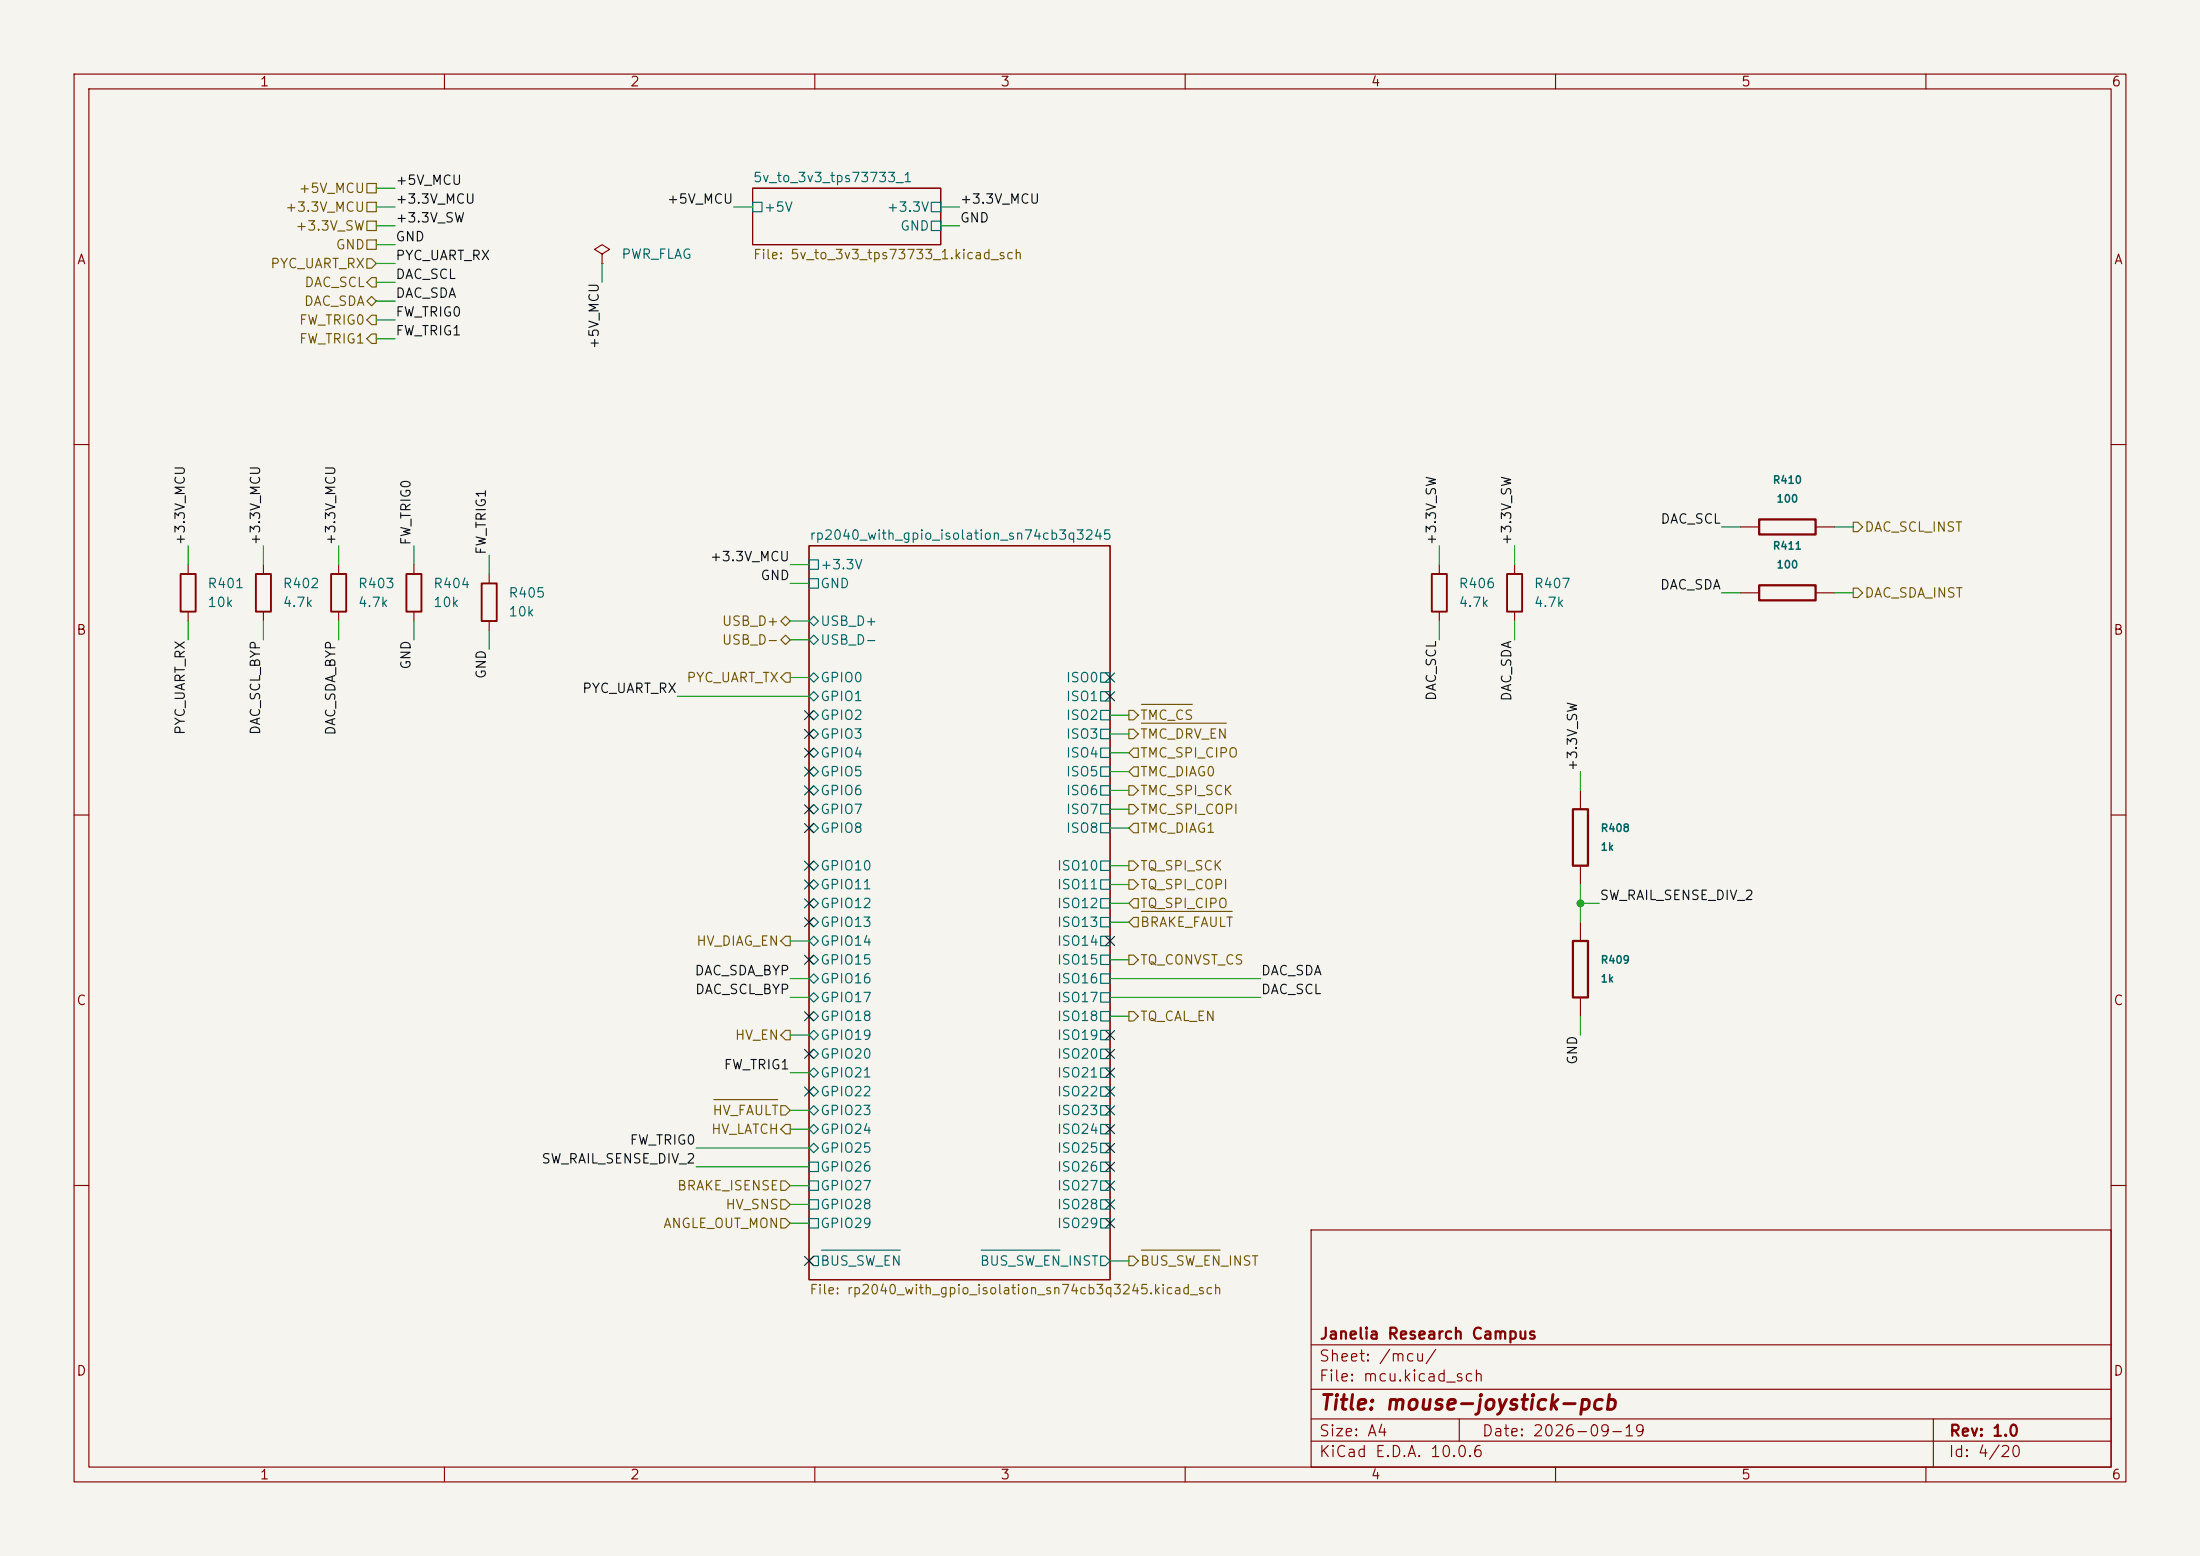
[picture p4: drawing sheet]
<svg xmlns="http://www.w3.org/2000/svg" width="297mm" height="210mm" viewBox="0 0 297 210" stroke-linecap="round" stroke-linejoin="round" font-family="sans-serif">
<path d="M0 0h297v210h-297z" fill="#f5f4ef" stroke="#f5f4ef" stroke-width=".14"/>
<g fill="none" stroke="#840000" stroke-width=".15">
<path d="M10 10h277v190h-277zM12 12h273v186h-273zM60 10v2M110 10v2M160 10v2M210 10v2M260 10v2M81.3 34.3l1-.6-1-.7-1 .7 1 .6v1.3M81.3 35.6h.1M101.6 25.4h25.4v7.6h-25.4zM10 60h2M25.4 76.2v1.3"/>
<path d="M35.6 76.2v1.3M45.7 76.2v1.3M55.9 76.2v1.3M66 77.5v1.2M109.2 73.7h40.7v99h-40.7zM194.3 76.2v1.3M204.5 76.2v1.3M234.9 71.1h2.6M245.1 71.1h2.5M285 60h2M25.4 82.6v1.2M35.6 82.6v1.2"/>
<path d="M45.7 82.6v1.2M55.9 82.6v1.2M66 83.8v1.3M194.3 82.6v1.2M204.5 82.6v1.2M234.9 80h2.6M245.1 80h2.5M10 110h2M213.4 106.7v2.5M213.4 116.8v2.6M285 110h2M213.4 124.5v2.5"/>
<path d="M213.4 134.6v2.6M10 160h2M177 166h108v32h-108zM285 160h2M60 198v2M110 198v2M160 198v2M177 194.5h108M177 191.5h108M177 187.5h108M177 181.5h108M197 191.5v3"/>
<path d="M210 198v2M260 198v2M261 191.5v6.5"/>
</g>
<g fill="none" stroke="#006464" stroke-width=".15">
<path d="M101.6 27.3h1.3v1.3h-1.3zM125.7 27.3h1.3v1.3h-1.3zM125.7 29.8h1.3v1.3h-1.3zM109.2 75.6h1.3v1.2h-1.3zM109.2 78.1h1.3v1.3h-1.3zM109.2 91.4l.7-.6 .6 .6-.6 .7zM109.2 94l.7-.7 .6 .7-.6 .6zM109.2 96.5l.7-.6 .6 .6-.6 .7zM109.2 99.1l.7-.7 .6 .7-.6 .6zM109.2 83.8l.7-.6 .6 .6-.6 .7zM109.2 86.4l.7-.7 .6 .7-.6 .6zM148.6 90.8h1.3v1.3h-1.3z"/>
<path d="M148.6 93.3h1.3v1.3h-1.3zM148.6 95.9h1.3v1.3h-1.3zM148.6 98.4h1.3v1.3h-1.3zM109.2 101.6l.7-.6 .6 .6-.6 .6zM109.2 104.1l.7-.6 .6 .6-.6 .7zM109.2 106.7l.7-.7 .6 .7-.6 .6zM109.2 109.2l.7-.6 .6 .6-.6 .7zM109.2 111.8l.7-.7 .6 .7-.6 .6zM109.2 116.8l.7-.6 .6 .6-.6 .7zM109.2 119.4l.7-.7 .6 .7-.6 .6zM148.6 101h1.3v1.2h-1.3zM148.6 103.5h1.3v1.3h-1.3z"/>
<path d="M148.6 106h1.3v1.3h-1.3zM148.6 108.6h1.3v1.3h-1.3zM148.6 111.1h1.3v1.3h-1.3zM148.6 116.2h1.3v1.3h-1.3zM148.6 118.7h1.3v1.3h-1.3zM109.2 121.9l.7-.6 .6 .6-.6 .7zM109.2 124.5l.7-.7 .6 .7-.6 .6zM109.2 127l.7-.6 .6 .6-.6 .6zM109.2 129.5l.7-.6 .6 .6-.6 .7zM109.2 134.6l.7-.6 .6 .6-.6 .7zM109.2 137.2l.7-.7 .6 .7-.6 .6zM109.2 139.7l.7-.6 .6 .6-.6 .6z"/>
<path d="M109.9 131.4l.6 .7-.6 .6-.7-.6zM148.6 121.3h1.3v1.3h-1.3zM148.6 123.8h1.3v1.3h-1.3zM148.6 126.4h1.3v1.2h-1.3zM148.6 128.9h1.3v1.3h-1.3zM148.6 131.4h1.3v1.3h-1.3zM148.6 134h1.3v1.3h-1.3zM148.6 136.5h1.3v1.3h-1.3zM148.6 139.1h1.3v1.2h-1.3zM109.2 142.2l.7-.6 .6 .6-.6 .7zM109.2 144.8l.7-.7 .6 .7-.6 .6zM109.2 147.3l.7-.6 .6 .6-.6 .7z"/>
<path d="M109.2 149.9l.7-.7 .6 .7-.6 .6zM109.2 152.4l.7-.6 .6 .6-.6 .6zM109.2 154.9l.7-.6 .6 .6-.6 .7zM109.2 156.8h1.3v1.3h-1.3zM109.2 159.4h1.3v1.3h-1.3zM148.6 141.6h1.3v1.3h-1.3zM148.6 144.1h1.3v1.3h-1.3zM148.6 146.7h1.3v1.3h-1.3zM148.6 149.2h1.3v1.3h-1.3zM148.6 151.8h1.3v1.2h-1.3zM148.6 154.3h1.3v1.3h-1.3zM148.6 156.8h1.3v1.3h-1.3z"/>
<path d="M148.6 159.4h1.3v1.3h-1.3zM109.2 161.9h1.3v1.3h-1.3zM109.2 164.5h1.3v1.2h-1.3zM109.9 169.5h.6v1.3h-.6l-.7-.6zM110.9 168.7h10.6M132.5 168.7h10.6M148.6 161.9h1.3v1.3h-1.3zM148.6 164.5h1.3v1.2h-1.3zM148.6 169.5h.6l.7 .7-.7 .6h-.6z"/>
</g>
<path d="M24.4 77.5h2v5.1h-2zM34.5 77.5h2.1v5.1h-2.1zM44.7 77.5h2v5.1h-2zM54.9 77.5h2v5.1h-2zM65 78.7h2.1v5.1h-2.1zM193.3 77.5h2v5.1h-2zM203.5 77.5h2v5.1h-2z" fill="none" stroke="#840000" stroke-width=".25"/>
<path d="M237.5 79h7.6v2h-7.6zM237.5 70.1h7.6v2h-7.6zM212.3 109.2h2.1v7.6h-2.1zM212.3 127h2.1v7.6h-2.1z" fill="none" stroke="#840000" stroke-width=".3"/>
<g fill="none" stroke="#725600" stroke-width=".15">
<path d="M49.5 32.4h1.3v1.3h-1.3zM49.5 34.9h.7l.6 .7-.6 .6h-.7zM49.5 24.8h1.3v1.2h-1.3zM49.5 27.3h1.3v1.3h-1.3zM49.5 29.8h1.3v1.3h-1.3zM50.2 37.5h.6v1.2h-.6l-.7-.6zM49.5 40.6l.7-.6 .6 .6-.6 .7zM50.2 45.1h.6v1.3h-.6l-.7-.7zM50.2 42.5h.6v1.3h-.6l-.7-.6zM250.2 70.5h.6l.7 .6-.7 .7h-.6zM250.2 79.4h.6l.7 .6-.7 .6h-.6zM105.4 83.8l.6-.6 .7 .6-.7 .7z"/>
<path d="M105.4 86.4l.6-.7 .7 .7-.7 .6zM106 90.8h.7v1.3h-.7l-.6-.7zM152.4 98.4h.6l.7 .7-.7 .6h-.6zM152.4 95.9h.6l.7 .6-.7 .7h-.6zM154.1 97.6h11.5M154.1 95.1h6.9M152.4 116.2h.6l.7 .6-.7 .7h-.6zM152.4 118.7h.6l.7 .7-.7 .6h-.6zM152.4 108.6h.6l.7 .6-.7 .7h-.6zM152.4 106h.6l.7 .7-.7 .6h-.6zM153 111.1h.7v1.3h-.7l-.6-.6zM153 101h.7v1.2h-.7l-.6-.6z"/>
<path d="M153 103.5h.7v1.3h-.7l-.6-.7zM106 126.4h.7v1.2h-.7l-.6-.6zM106 139.1h.7v1.2h-.7l-.6-.6zM152.4 136.5h.6l.7 .7-.7 .6h-.6zM152.4 128.9h.6l.7 .6-.7 .7h-.6zM153 121.3h.7v1.3h-.7l-.6-.7zM153 123.8h.7v1.3h-.7l-.6-.6zM154.1 123h12.3M96.4 148.4h8.6M105.4 149.2h.6l.7 .7-.7 .6h-.6zM105.4 159.4h.6l.7 .6-.7 .7h-.6zM106 151.8h.7v1.2h-.7l-.6-.6z"/>
<path d="M105.4 164.5h.6l.7 .6-.7 .6h-.6zM105.4 161.9h.6l.7 .7-.7 .6h-.6zM152.4 169.5h.6l.7 .7-.7 .6h-.6zM154.1 168.7h10.6"/>
</g>
<g fill="none" stroke="#009600" stroke-width=".15">
<path d="M50.8 30.5h2.5M50.8 27.9h2.5M50.8 35.6h2.5M50.8 33h2.5M50.8 25.4h2.5M50.8 38.1h2.5M81.3 35.6v2.5M99.1 27.9h2.5M127 30.5h2.5M127 27.9h2.5M50.8 43.2h2.5M50.8 40.6h2.5"/>
<path d="M50.8 45.7h2.5M25.4 73.7v2.5M35.6 73.7v2.5M45.7 73.7v2.5M55.9 73.7v2.5M66 74.9v2.6M106.7 76.2h2.5M106.7 78.7h2.5M194.3 73.7v2.5M204.5 73.7v2.5M232.4 71.1h2.5M247.6 71.1h2.6"/>
<path d="M25.4 83.8v2.6M35.6 83.8v2.6M45.7 83.8v2.6M55.9 83.8v2.6M66 85.1v2.5M91.4 94h17.8M106.7 83.8h2.5M106.7 86.4h2.5M106.7 91.4h2.5M149.9 96.5h2.5M149.9 99.1h2.5M194.3 83.8v2.6"/>
<path d="M204.5 83.8v2.6M232.4 80h2.5M247.6 80h2.6M149.9 109.2h2.5M149.9 111.8h2.5M149.9 116.8h2.5M149.9 106.7h2.5M149.9 119.4h2.5M149.9 104.1h2.5M149.9 101.6h2.5M213.4 104.1v2.6M213.4 119.4v5.1"/>
<path d="M106.7 139.7h2.5M106.7 134.6h2.5M106.7 132.1h2.5M106.7 127h2.5M149.9 121.9h2.5M149.9 129.5h2.5M149.9 137.2h2.5M149.9 124.5h2.5M149.9 134.6h20.3M149.9 132.1h20.3M213.4 137.2v2.5M213.4 121.9h2.5"/>
<path d="M94 154.9h15.2M94 157.5h15.2M106.7 152.4h2.5M106.7 149.9h2.5M106.7 144.8h2.5M106.7 165.1h2.5M106.7 162.6h2.5M106.7 160h2.5M149.9 170.2h2.5"/>
</g>
<g fill="none" stroke="#000084" stroke-width=".15">
<path d="M108.6 95.9l1.2 1.2M108.6 98.5l1.2 1.2M109.8 95.9l-1.2 1.2M109.8 98.5l-1.2 1.2M149.3 93.4l1.2 1.2M149.3 90.8l1.2 1.2M150.5 93.4l-1.2 1.2M150.5 90.8l-1.2 1.2M108.6 116.2l1.2 1.2M108.6 118.8l1.2 1.2M108.6 106.1l1.2 1.2M108.6 103.5l1.2 1.2"/>
<path d="M108.6 108.6l1.2 1.2M108.6 101l1.2 1.2M108.6 111.2l1.2 1.2M109.8 116.2l-1.2 1.2M109.8 118.8l-1.2 1.2M109.8 106.1l-1.2 1.2M109.8 103.5l-1.2 1.2M109.8 108.6l-1.2 1.2M109.8 101l-1.2 1.2M109.8 111.2l-1.2 1.2M108.6 128.9l1.2 1.2M108.6 121.3l1.2 1.2"/>
<path d="M108.6 123.9l1.2 1.2M108.6 136.6l1.2 1.2M109.8 128.9l-1.2 1.2M109.8 121.3l-1.2 1.2M109.8 123.9l-1.2 1.2M109.8 136.6l-1.2 1.2M149.3 126.4l1.2 1.2M149.3 139.1l1.2 1.2M150.5 126.4l-1.2 1.2M150.5 139.1l-1.2 1.2M108.6 146.7l1.2 1.2M108.6 141.6l1.2 1.2"/>
<path d="M109.8 146.7l-1.2 1.2M109.8 141.6l-1.2 1.2M149.3 149.3l1.2 1.2M149.3 151.8l1.2 1.2M149.3 146.7l1.2 1.2M149.3 141.6l1.2 1.2M149.3 144.2l1.2 1.2M149.3 159.4l1.2 1.2M149.3 156.9l1.2 1.2M149.3 154.3l1.2 1.2M150.5 149.3l-1.2 1.2M150.5 151.8l-1.2 1.2"/>
<path d="M150.5 146.7l-1.2 1.2M150.5 141.6l-1.2 1.2M150.5 144.2l-1.2 1.2M150.5 159.4l-1.2 1.2M150.5 156.9l-1.2 1.2M150.5 154.3l-1.2 1.2M108.6 169.6l1.2 1.2M109.8 169.6l-1.2 1.2M149.3 164.5l1.2 1.2M149.3 162l1.2 1.2M150.5 164.5l-1.2 1.2M150.5 162l-1.2 1.2"/>
</g>
<circle cx="213.4" cy="121.9" r=".46" fill="#009600" stroke="#009600" stroke-width=".14"/>
<text font-size="2" fill="#840000" x="178" y="190.8">Title: mouse-joystick-pcb</text>
<g font-size="1.5" fill="#840000">
<text x="178" y="184.1">Sheet: /mcu/</text>
<text x="178" y="181.1">Janelia Research Campus</text>
<text x="178" y="186.8">File: mcu.kicad_sch</text>
<text x="178" y="197">KiCad E.D.A. 10.0.6</text>
<text x="178" y="194.2">Size: A4</text>
<text x="200" y="194.2">Date: 2026-09-19</text>
<text x="263" y="197">Id: 4/20</text>
<text x="263" y="194.2">Rev: 1.0</text>
</g>
<g font-size="1.3" fill="#840000">
<text x="35" y="12">1</text>
<text x="85" y="12">2</text>
<text x="135" y="12">3</text>
<text x="185" y="12">4</text>
<text x="235" y="12">5</text>
<text x="285" y="12">6</text>
<text x="10.3" y="36">A</text>
<text x="285.3" y="36">A</text>
<text x="10.2" y="86">B</text>
<text x="285.2" y="86">B</text>
<text x="10.2" y="136">C</text>
<text x="285.2" y="136">C</text>
<text x="10.2" y="186">D</text>
<text x="285.2" y="186">D</text>
<text x="35" y="200">1</text>
<text x="85" y="200">2</text>
<text x="135" y="200">3</text>
<text x="185" y="200">4</text>
<text x="235" y="200">5</text>
<text x="285" y="200">6</text>
</g>
<g font-size="1.3" fill="#725600">
<text x="38.4" y="28.9">+3.3V_MCU</text>
<text x="40.2" y="26.4">+5V_MCU</text>
<text x="39.8" y="31.4">+3.3V_SW</text>
<text x="45.2" y="34">GND</text>
<text x="101.6" y="35.3">File: 5v_to_3v3_tps73733_1.kicad_sch</text>
<text x="36.4" y="36.5">PYC_UART_RX</text>
<text x="40.9" y="41.6">DAC_SDA</text>
<text x="41" y="39.1">DAC_SCL</text>
<text x="40.3" y="46.7">FW_TRIG1</text>
<text x="40.3" y="44.1">FW_TRIG0</text>
<text x="251.6" y="72.1">DAC_SCL_INST</text>
<text x="251.6" y="81">DAC_SDA_INST</text>
<text x="97.4" y="84.8">USB_D+</text>
<text x="97.4" y="87.3">USB_D-</text>
<text x="92.6" y="92.4">PYC_UART_TX</text>
<text x="153.8" y="100">TMC_DRV_EN</text>
<text x="153.8" y="97.5">TMC_CS</text>
<text x="153.8" y="102.6">TMC_SPI_CIPO</text>
<text x="153.8" y="105.1">TMC_DIAG0</text>
<text x="153.8" y="107.6">TMC_SPI_SCK</text>
<text x="153.8" y="112.7">TMC_DIAG1</text>
<text x="153.8" y="110.2">TMC_SPI_COPI</text>
<text x="153.8" y="117.8">TQ_SPI_SCK</text>
<text x="153.8" y="120.3">TQ_SPI_COPI</text>
<text x="153.8" y="122.9">TQ_SPI_CIPO</text>
<text x="153.8" y="125.4">BRAKE_FAULT</text>
<text x="93.9" y="128">HV_DIAG_EN</text>
<text x="153.8" y="130.5">TQ_CONVST_CS</text>
<text x="99.1" y="140.7">HV_EN</text>
<text x="153.8" y="138.1">TQ_CAL_EN</text>
<text x="95.9" y="153.4">HV_LATCH</text>
<text x="96.1" y="150.8">HV_FAULT</text>
<text x="91.3" y="161">BRAKE_ISENSE</text>
<text x="89.4" y="166.1">ANGLE_OUT_MON</text>
<text x="97.9" y="163.5">HV_SNS</text>
<text x="153.8" y="171.1">BUS_SW_EN_INST</text>
<text x="109.2" y="175">File: rp2040_with_gpio_isolation_sn74cb3q3245.kicad_sch</text>
</g>
<g font-size="1.3" fill="#0f0f0f">
<text x="53.3" y="25.3">+5V_MCU</text>
<text x="53.3" y="27.8">+3.3V_MCU</text>
<text x="89.9" y="27.8">+5V_MCU</text>
<text x="129.5" y="27.8">+3.3V_MCU</text>
<text x="53.3" y="35.4">PYC_UART_RX</text>
<text x="53.3" y="32.9">GND</text>
<text x="53.3" y="30.4">+3.3V_SW</text>
<text x="129.5" y="30.4">GND</text>
<text x="53.3" y="40.5">DAC_SDA</text>
<text x="53.3" y="38">DAC_SCL</text>
<text x="53.3" y="43.1">FW_TRIG0</text>
<text x="53.3" y="45.6">FW_TRIG1</text>
<text x="81.2" y="47.2" transform="rotate(-90 81.2 47.2)">+5V_MCU</text>
<text x="224.1" y="71">DAC_SCL</text>
<text x="25.3" y="73.7" transform="rotate(-90 25.3 73.7)">+3.3V_MCU</text>
<text x="35.4" y="73.7" transform="rotate(-90 35.4 73.7)">+3.3V_MCU</text>
<text x="45.6" y="73.7" transform="rotate(-90 45.6 73.7)">+3.3V_MCU</text>
<text x="55.8" y="73.7" transform="rotate(-90 55.8 73.7)">FW_TRIG0</text>
<text x="65.9" y="75" transform="rotate(-90 65.9 75)">FW_TRIG1</text>
<text x="95.7" y="76.1">+3.3V_MCU</text>
<text x="194.2" y="73.7" transform="rotate(-90 194.2 73.7)">+3.3V_SW</text>
<text x="204.3" y="73.7" transform="rotate(-90 204.3 73.7)">+3.3V_SW</text>
<text x="102.6" y="78.6">GND</text>
<text x="224" y="79.9">DAC_SDA</text>
<text x="55.8" y="90.5" transform="rotate(-90 55.8 90.5)">GND</text>
<text x="65.9" y="91.7" transform="rotate(-90 65.9 91.7)">GND</text>
<text x="78.5" y="93.9">PYC_UART_RX</text>
<text x="194.2" y="94.7" transform="rotate(-90 194.2 94.7)">DAC_SCL</text>
<text x="204.3" y="94.8" transform="rotate(-90 204.3 94.8)">DAC_SDA</text>
<text x="25.3" y="99.3" transform="rotate(-90 25.3 99.3)">PYC_UART_RX</text>
<text x="35.4" y="99.3" transform="rotate(-90 35.4 99.3)">DAC_SCL_BYP</text>
<text x="45.6" y="99.3" transform="rotate(-90 45.6 99.3)">DAC_SDA_BYP</text>
<text x="213.2" y="104.2" transform="rotate(-90 213.2 104.2)">+3.3V_SW</text>
<text x="215.9" y="121.8">SW_RAIL_SENSE_DIV_2</text>
<text x="93.7" y="132">DAC_SDA_BYP</text>
<text x="170.2" y="132">DAC_SDA</text>
<text x="93.8" y="134.5">DAC_SCL_BYP</text>
<text x="170.2" y="134.5">DAC_SCL</text>
<text x="213.2" y="143.8" transform="rotate(-90 213.2 143.8)">GND</text>
<text x="97.6" y="144.7">FW_TRIG1</text>
<text x="84.9" y="154.8">FW_TRIG0</text>
<text x="73" y="157.4">SW_RAIL_SENSE_DIV_2</text>
</g>
<g font-size="1.3" fill="#006464">
<text x="101.6" y="24.9">5v_to_3v3_tps73733_1</text>
<text x="103" y="28.9">+5V</text>
<text x="119.6" y="28.9">+3.3V</text>
<text x="83.8" y="35.3">PWR_FLAG</text>
<text x="121.4" y="31.4">GND</text>
<text x="109.2" y="73.2">rp2040_with_gpio_isolation_sn74cb3q3245</text>
<text x="110.7" y="77.2">+3.3V</text>
<text x="27.9" y="79.7">R401</text>
<text x="27.9" y="82.2">10k</text>
<text x="38.1" y="79.7">R402</text>
<text x="38.1" y="82.2">4.7k</text>
<text x="48.2" y="79.7">R403</text>
<text x="48.2" y="82.2">4.7k</text>
<text x="58.4" y="79.7">R404</text>
<text x="58.4" y="82.2">10k</text>
<text x="68.6" y="81">R405</text>
<text x="68.6" y="83.5">10k</text>
<text x="110.7" y="79.7">GND</text>
<text x="196.8" y="79.7">R406</text>
<text x="196.8" y="82.2">4.7k</text>
<text x="207" y="79.7">R407</text>
<text x="207" y="82.2">4.7k</text>
<text x="110.7" y="84.8">USB_D+</text>
<text x="110.7" y="87.3">USB_D-</text>
<text x="110.7" y="92.4">GPIO0</text>
<text x="110.7" y="94.9">GPIO1</text>
<text x="143.8" y="92.4">ISO0</text>
<text x="143.8" y="94.9">ISO1</text>
<text x="110.7" y="97.5">GPIO2</text>
<text x="110.7" y="100">GPIO3</text>
<text x="143.8" y="97.5">ISO2</text>
<text x="143.8" y="100">ISO3</text>
<text x="110.7" y="102.6">GPIO4</text>
<text x="110.7" y="105.1">GPIO5</text>
<text x="110.7" y="107.6">GPIO6</text>
<text x="143.8" y="102.6">ISO4</text>
<text x="143.8" y="105.1">ISO5</text>
<text x="143.8" y="107.6">ISO6</text>
<text x="110.7" y="110.2">GPIO7</text>
<text x="110.7" y="112.7">GPIO8</text>
<text x="143.8" y="110.2">ISO7</text>
<text x="143.8" y="112.7">ISO8</text>
<text x="110.7" y="117.8">GPIO10</text>
<text x="142.6" y="117.8">ISO10</text>
<text x="110.7" y="120.3">GPIO11</text>
<text x="110.7" y="122.9">GPIO12</text>
<text x="110.7" y="125.4">GPIO13</text>
<text x="142.6" y="120.3">ISO11</text>
<text x="142.6" y="122.9">ISO12</text>
<text x="142.6" y="125.4">ISO13</text>
<text x="110.7" y="128">GPIO14</text>
<text x="110.7" y="130.5">GPIO15</text>
<text x="142.6" y="128">ISO14</text>
<text x="142.6" y="130.5">ISO15</text>
<text x="110.7" y="133">GPIO16</text>
<text x="110.7" y="135.6">GPIO17</text>
<text x="142.6" y="133">ISO16</text>
<text x="142.6" y="135.6">ISO17</text>
<text x="110.7" y="138.1">GPIO18</text>
<text x="110.7" y="140.7">GPIO19</text>
<text x="110.7" y="143.2">GPIO20</text>
<text x="142.6" y="138.1">ISO18</text>
<text x="142.6" y="140.7">ISO19</text>
<text x="142.6" y="143.2">ISO20</text>
<text x="110.7" y="145.7">GPIO21</text>
<text x="110.7" y="148.3">GPIO22</text>
<text x="142.6" y="145.7">ISO21</text>
<text x="142.6" y="148.3">ISO22</text>
<text x="110.7" y="150.8">GPIO23</text>
<text x="110.7" y="153.4">GPIO24</text>
<text x="110.7" y="155.9">GPIO25</text>
<text x="142.6" y="150.8">ISO23</text>
<text x="142.6" y="153.4">ISO24</text>
<text x="142.6" y="155.9">ISO25</text>
<text x="110.7" y="158.4">GPIO26</text>
<text x="110.7" y="161">GPIO27</text>
<text x="142.6" y="158.4">ISO26</text>
<text x="142.6" y="161">ISO27</text>
<text x="110.7" y="163.5">GPIO28</text>
<text x="110.7" y="166.1">GPIO29</text>
<text x="142.6" y="163.5">ISO28</text>
<text x="142.6" y="166.1">ISO29</text>
<text x="110.7" y="171.1">BUS_SW_EN</text>
<text x="132.2" y="171.1">BUS_SW_EN_INST</text>
</g>
<g font-size="1" fill="#006464">
<text x="239.2" y="65.5">R410</text>
<text x="239.7" y="68.1">100</text>
<text x="239.2" y="74.4">R411</text>
<text x="239.7" y="77">100</text>
<text x="216" y="112.5">R408</text>
<text x="216" y="115.1">1k</text>
<text x="216" y="130.3">R409</text>
<text x="216" y="132.8">1k</text>
</g>
</svg>
